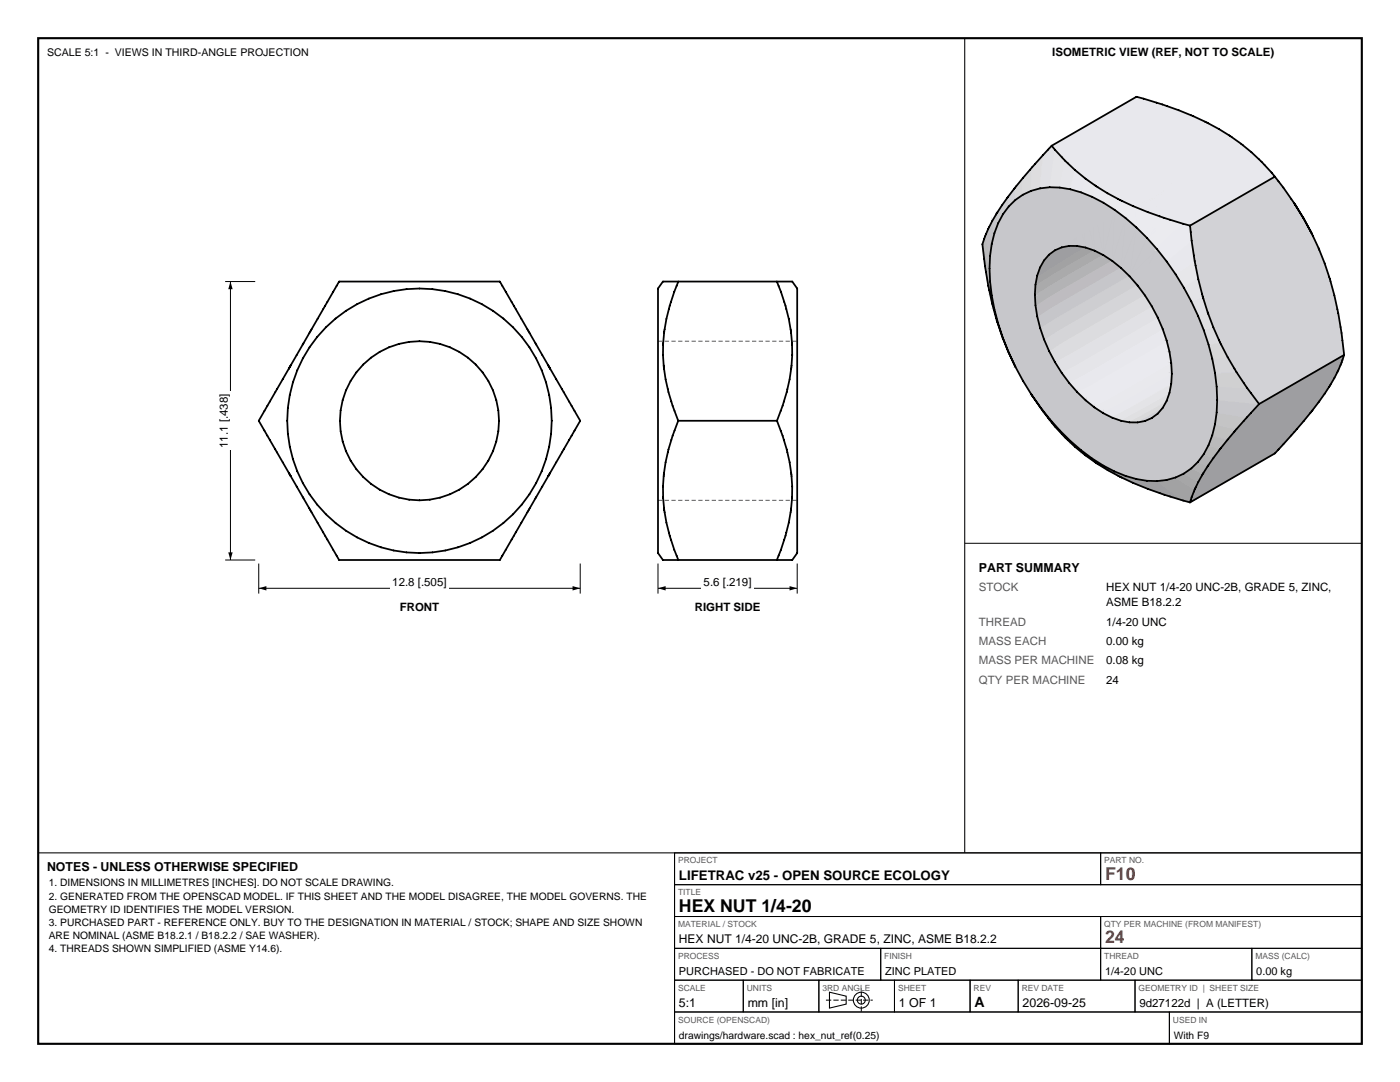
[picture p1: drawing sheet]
<svg xmlns="http://www.w3.org/2000/svg" width="279mm" height="216mm" viewBox="0 0 279 216" stroke-linecap="round" stroke-linejoin="round" font-family="sans-serif">
<path d="M7.6 7.6h264.2v200.7h-264.2z" fill="none" stroke="#000" stroke-width=".42"/>
<g fill="none" stroke="#000" stroke-width=".21">
<path d="M192.5 7.6v162.6M7.6 170.2h264.2M134.6 170.2v38.1M165.5 198l3.4 .8v1.6l-3.4 .8z"/>
<circle cx="171.9" cy="199.6" r="1.59"/>
<circle cx="171.9" cy="199.6" r=".79"/>
</g>
<g fill="none" stroke="#000" stroke-width=".2">
<path d="M51.6 112.4v6M51.6 117.4h64.2M115.8 112.4v6M134.6 170.2h85.1v6.3h-85.1zM134.6 176.5h137.2v6.4h-137.2zM219.7 170.2h52.1v6.3h-52.1zM134.6 182.9h85.1v6.3h-85.1zM134.6 189.2h41.2v6.4h-41.2zM134.6 195.6h13.7v6.3h-13.7zM148.3 195.6h15.1v6.3h-15.1zM163.4 195.6h15.1v6.3h-15.1zM175.8 189.2h43.9v6.4h-43.9z"/>
<path d="M178.5 195.6h15.1v6.3h-15.1zM193.6 195.6h9.6v6.3h-9.6zM203.2 195.6h23.3v6.3h-23.3zM219.7 182.9h52.1v6.3h-52.1zM219.7 189.2h30.1v6.4h-30.1zM226.5 195.6h45.3v6.3h-45.3zM249.8 189.2h22v6.4h-22zM134.6 201.9h98.8v6.4h-98.8zM233.4 201.9h38.4v6.4h-38.4z"/>
</g>
<path d="M164.8 199.6h9.4M171.9 201.9v-4.6" fill="none" stroke="#000" stroke-width=".2" stroke-dasharray="1.1 .4" stroke-linecap="butt"/>
<path d="M61.7 66.4l.5-.7M105.3 65.7l.4 .7M131.3 68.1h27.8M131.3 99.8h27.8M61.7 101.5l.5 .7M105.3 102.2l.4-.7" fill="none" stroke="#595959" stroke-width=".2" stroke-dasharray=".8 .5" stroke-linecap="butt"/>
<g fill="none" stroke="#000" stroke-width=".35">
<path d="M67.7 56.2h32.1l16 27.8-16 27.7h-32.1l-16.1-27.7zM132.3 56.2h25.8l1 1.4v52.8l-1 1.3h-25.8l-1-1.3v-52.8zM135.4 56.2a32.5 32.5 0 0 0-1.2 24.8l1.2 3M155 56.2a33.1 33.1 0 0 1 .1 27.8M135.4 84a33.1 33.1 0 0 0 0 27.7M135.4 84h19.7M155.1 84a33.1 33.1 0 0 1-.1 27.7"/>
<circle cx="83.7" cy="84" r="15.9"/>
<circle cx="83.7" cy="84" r="26.4"/>
</g>
<path d="M51.6 117.4l1.6-.5v.9zM114.3 116.9l1.5 .5-1.5 .4z" fill="#000"/>
<path d="M77.9 114.6h11.7v2.8h-11.7z" fill-rule="evenodd" fill="#fff"/>
<path d="M44.9 56.2h6M46 56.2v55.5M44.9 111.7h6" fill="none" stroke="#000" stroke-width=".2"/>
<path d="M46 56.2l.4 1.5h-.8zM45.6 110.2h.8l-.4 1.5z" fill="#000"/>
<path d="M43.2 78.1h2.8v11.7h-2.8z" fill-rule="evenodd" fill="#fff"/>
<path d="M131.3 112.4v6M131.3 117.4h27.8M159.1 112.4v6" fill="none" stroke="#000" stroke-width=".2"/>
<path d="M131.3 117.4l1.5-.5v.9zM157.6 116.9l1.5 .5-1.5 .4z" fill="#000"/>
<path d="M140 114.6h10.4v2.8h-10.4z" fill-rule="evenodd" fill="#fff"/>
<g fill="#9e9ea1" stroke="#9e9ea1" stroke-width=".2">
<path d="M209.2 83.4l1.3 1.7z"/>
<path d="M207.6 81.2l1.6 2.2z"/>
<path d="M206.6 79.8l1.6 2.3z"/>
<path d="M205.8 78.6l.8 1.2z"/>
<path d="M209.5 83.6l2.4 3-1.4-1.5z"/>
<path d="M211.5 85.9l1 1.4z"/>
<path d="M207.6 81.2l1.9 2.4z"/>
<path d="M205.8 78.6l1.8 2.6z"/>
<path d="M211.5 85.9l1.6 1.9z"/>
<path d="M209.5 83.6l2 2.3 .4 .7z"/>
<path d="M211.5 85.9l3.1 3.3-1.5-1.4z"/>
<path d="M213.6 88l2.7 2.6-1.7-1.4z"/>
<path d="M211.5 85.9l2.1 2.1 1 1.2z"/>
<path d="M215.8 89.8l.8 1.1z"/>
<path d="M213.6 88l2.2 1.8 .5 .8z"/>
<path d="M215.8 89.8l2.7 2.4-1.9-1.3z"/>
<path d="M218 91.5l.8 .9z"/>
<path d="M215.8 89.8l2.2 1.7 .5 .7z"/>
<path d="M218 91.5l1.1 1.1z"/>
<path d="M207 55l24.5-15.5-.6 1.7z"/>
<path d="M218 91.5l2.2 1.4-1.1-.3z"/>
<path d="M219.1 92.6l1.1 .3 .8 .9z"/>
<path d="M237.5 100.2l17.6-10.5-.7 .8z"/>
<path d="M220.2 92.9l3 2-2.2-1.1z"/>
<path d="M237.6 99.8l18.5-11.2-1 1.1z"/>
<path d="M207.6 53.4l24.7-15.2-.8 1.3z"/>
<path d="M220.2 92.9l2.2 1.2 .8 .8z"/>
<path d="M222.4 94.1l1.1 1z"/>
<path d="M222.4 94.1l1.4 1.2-.3-.2z"/>
<path d="M237.8 99.2l19.9-12.3-1.6 1.7z"/>
<path d="M222.4 94.1l2.2 .9-.8 .3z"/>
<path d="M223.8 95.3l.8-.3 1.5 1.4z"/>
<path d="M208.4 52l24.9-15-1 1.2z"/>
<path d="M238.3 98.1l20-11.9-.6 .7z"/>
<path d="M262 81.8l-.5 .6z"/>
<path d="M224.6 95l2 1.6-.5-.2z"/>
<path d="M238.4 97.7l20.4-12-.5 .5z"/>
<path d="M237.6 99.8l17.5-10.1-17.6 10.5z"/>
<path d="M226.8 95.6l2.3 2-2.5-1z"/>
<path d="M224.6 95l2.2 .6-.2 1z"/>
<path d="M209.4 50.8l25.1-14.7-1.2 .9z"/>
<path d="M238.6 97.3l21.6-13.3-1.4 1.7z"/>
<path d="M237.8 99.2l18.3-10.6-18.5 11.2z"/>
<path d="M207.6 53.4l23.9-13.9-24.5 15.5z"/>
<path d="M228.9 95.9l2.5 2.5-2.3-.8z"/>
<path d="M226.8 95.6l2.1 .3 .2 1.7z"/>
<path d="M228.9 95.9l3.5 2.8-1-.3z"/>
<path d="M228.9 95.9l4.6 3.2-1.1-.4z"/>
<path d="M239.2 96.2l22.3-13.8-1.3 1.6z"/>
<path d="M238.3 98.1l19.4-11.2-19.9 12.3z"/>
<path d="M208.4 52l23.9-13.8-24.7 15.2z"/>
<path d="M230.9 96l5.2 3.9-2.6-.8z"/>
<path d="M238.4 97.7l19.9-11.5-20 11.9z"/>
<path d="M228.9 95.9l2 .1 2.6 3.1z"/>
<path d="M239.9 94.9l22.1-13.1-.5 .6z"/>
<path d="M238.6 97.3l20.2-11.6-20.4 12z"/>
<path d="M209.4 50.8l23.9-13.8-24.9 15z"/>
<path d="M240.2 94.4l23-14.1-1.2 1.5z"/>
<path d="M265.5 76.8l-.2 .4z"/>
<path d="M239.2 96.2l21-12.2-21.6 13.3z"/>
<path d="M241 93l22.3-12.9-.1 .2z"/>
<path d="M209.4 50.8l1.1-.9 24-13.8z"/>
<path d="M241.1 92.8l23.3-14.2-1.1 1.5z"/>
<path d="M239.9 94.9l21.6-12.5-22.3 13.8z"/>
<path d="M242.2 91.4l23.1-14.2-.9 1.4z"/>
<path d="M240.2 94.4l21.8-12.6-22.1 13.1z"/>
<path d="M243.3 89.9l22.2-13.1-.2 .4z"/>
<path d="M241 93l22.2-12.7-23 14.1z"/>
<path d="M241.1 92.8l22.2-12.7-22.3 12.9z"/>
<path d="M243.7 89.4l22.6-14-.8 1.4z"/>
<path d="M242.2 91.4l22.2-12.8-23.3 14.2z"/>
<path d="M245 87.7l21.9-13.5-.6 1.2z"/>
<path d="M240.2 94.4l-.3 .5z"/>
<path d="M243.3 89.9l22-12.7-23.1 14.2z"/>
<path d="M246.4 86.1l20.7-12.2-.2 .3z"/>
<path d="M243.7 89.4l21.8-12.6-22.2 13.1z"/>
<path d="M246.8 85.6l20.7-12.8-.4 1.1z"/>
<path d="M245 87.7l21.3-12.3-22.6 14z"/>
<path d="M248.2 84l19.5-11.6-.2 .4z"/>
<path d="M248.8 83.3l19.1-11.5-.2 .6z"/>
<path d="M246.4 86.1l20.5-11.9-21.9 13.5z"/>
<path d="M249.7 82.4l18.6-11.6-.4 1z"/>
<path d="M246.8 85.6l20.3-11.7-20.7 12.2z"/>
<path d="M243.7 89.4l-.4 .5z"/>
<path d="M248.2 84l19.3-11.2-20.7 12.8z"/>
<path d="M248.8 83.3l18.9-10.9-19.5 11.6z"/>
<path d="M249.7 82.4l18.2-10.6-19.1 11.5z"/>
<path d="M251.3 80.6l17-9.8-18.6 11.6z"/>
</g>
<g fill="#e1e1e5" stroke="#e1e1e5" stroke-width=".2">
<path d="M210.5 72.3l24-13.8 1.3 2.1z"/>
<path d="M210.5 72.3l25.3-11.7-23.9 13.8z"/>
</g>
<g fill="#dcdce0" stroke="#dcdce0" stroke-width=".2">
<path d="M210.5 72.3l22.8-16.1 1.2 2.3z"/>
<path d="M209.4 70l23.9-13.8-22.8 16.1z"/>
</g>
<g fill="#e5e5ea" stroke="#e5e5ea" stroke-width=".2">
<path d="M211.9 74.4l23.9-13.8 1.5 2z"/>
<path d="M211.9 74.4l25.4-11.8-23.9 13.8z"/>
<path d="M212.5 32.1l.6 .5-1.6 4.8z"/>
<path d="M213.1 32.6l1.5 1.3-3.1 3.5z"/>
<path d="M214.6 33.9l-1 3.9-2.1-.4z"/>
</g>
<g fill="#d5d5d9" stroke="#d5d5d9" stroke-width=".2">
<path d="M209.4 70l22.9-16.1 1 2.3z"/>
<path d="M208.4 67.7l23.9-13.8-22.9 16.1z"/>
</g>
<g fill="#e8e8ed" stroke="#e8e8ed" stroke-width=".2">
<path d="M213.4 76.4l23.9-13.8 1.6 1.8z"/>
<path d="M213.4 76.4l25.5-12-23.9 13.8z"/>
<path d="M210.5 29.9l16.3-10.6 1.4 .4z"/>
<path d="M211.9 31.4l16.3-11.7 2.6 .8z"/>
<path d="M240.5 24.3l.6 .3z"/>
<path d="M212.5 32.1l18.3-11.6 1.2 .3z"/>
<path d="M213.1 32.6l18.9-11.8 .9 .4z"/>
<path d="M214.6 33.9l18.3-12.7 2.3 .8z"/>
<path d="M209.9 29.1l16.9-9.8-16.3 10.6z"/>
<path d="M216.3 35.4l18.9-13.4 2.5 1z"/>
<path d="M210.5 29.9l17.7-10.2-16.3 11.7z"/>
<path d="M245.2 27l.6 .4z"/>
<path d="M216.6 35.6l21.1-12.6 .5 .2z"/>
<path d="M211.9 31.4l18.9-10.9-18.3 11.6z"/>
<path d="M218.5 37l19.7-13.8 2.3 1.1z"/>
<path d="M212.5 32.1l19.5-11.3-18.9 11.8z"/>
<path d="M219.1 37.4l21.4-13.1 .6 .3z"/>
<path d="M213.1 32.6l19.8-11.4-18.3 12.7z"/>
<path d="M221 38.6l20.1-14 2.2 1.2z"/>
<path d="M221 38.6l22.3-12.8 1.9 1.2z"/>
<path d="M214.6 33.9l20.6-11.9-18.9 13.4z"/>
<path d="M216.3 35.4l21.4-12.4-21.1 12.6z"/>
<path d="M223.2 39.7l22-12.7 .6 .4z"/>
<path d="M216.6 35.6l21.6-12.4-19.7 13.8z"/>
<path d="M223.8 40.1l22-12.7 1.9 1.3z"/>
<path d="M218.5 37l22-12.7-21.4 13.1z"/>
<path d="M226.1 41.1l21.6-12.4 .3 .3z"/>
<path d="M219.1 37.4l22-12.8-20.1 14z"/>
<path d="M226.6 41.3l21.4-12.3 1.8 1.4z"/>
<path d="M229.1 42.3l20.7-11.9 1.4 1.4z"/>
<path d="M221 38.6l24.2-11.6-22 12.7z"/>
<path d="M223.2 39.7l22.6-12.3-22 12.7z"/>
<path d="M231.4 43.2l19.8-11.4 .6 .5z"/>
<path d="M232.4 43.5l19.4-11.2 .6 .6z"/>
<path d="M223.8 40.1l23.9-11.4-21.6 12.4z"/>
<path d="M233.5 43.8l18.9-10.9 1.4 1.5z"/>
<path d="M226.1 41.1l21.9-12.1-21.4 12.3z"/>
<path d="M218.5 37l.6 .4z"/>
<path d="M226.6 41.3l23.2-10.9-20.7 11.9z"/>
<path d="M236.1 44.6l17.7-10.2 .6 .9z"/>
<path d="M229.1 42.3l22.1-10.5-19.8 11.4z"/>
<path d="M231.4 43.2l20.4-10.9-19.4 11.2z"/>
<path d="M223.2 39.7l.6 .4z"/>
<path d="M232.4 43.5l20-10.6-18.9 10.9z"/>
<path d="M233.5 43.8l20.3-9.4-17.7 10.2z"/>
<path d="M236.1 44.6l18.3-9.3-16.9 9.7z"/>
<path d="M232.8 52.2l5.5-1.2-3.7 3.7z"/>
<path d="M232.8 52.2l5-4.2 .5 3z"/>
<path d="M238.3 51l.1 1.1-3.8 2.6z"/>
</g>
<g fill="#ceced2" stroke="#ceced2" stroke-width=".2">
<path d="M208.4 67.7l23.1-16.1 .8 2.3z"/>
<path d="M207.6 65.4l23.9-13.8-23.1 16.1z"/>
<path d="M201 39.5l-.8 3.2-.2-1.7z"/>
<path d="M201 39.5l.3 1.7-1.1 1.5z"/>
<path d="M201.2 39.3l.1 1.9-.3-1.7z"/>
</g>
<g fill="#9e9ea2" stroke="#9e9ea2" stroke-width=".2">
<path d="M202.3 72.6l.3 .6z"/>
<path d="M201.2 70l1.1 2.6z"/>
<path d="M201.3 70.3l1.3 2.9z"/>
</g>
<g fill="#c6c6ca" stroke="#c6c6ca" stroke-width=".2">
<path d="M207.6 65.4l23.3-16.1 .6 2.3z"/>
<path d="M207 63.1l23.9-13.8-23.3 16.1z"/>
</g>
<g fill="#eaeaef" stroke="#eaeaef" stroke-width=".2">
<path d="M215 78.2l23.9-13.8 1.7 1.7z"/>
<path d="M216.7 79.9l23.9-13.8 1.7 1.4z"/>
<path d="M215 78.2l25.6-12.1-23.9 13.8z"/>
<path d="M216.7 79.9l25.6-12.4-23.9 13.8z"/>
<path d="M218.8 37.2l.3 .2-1.1 1.9z"/>
<path d="M219.1 37.4l1.1 3-2.2-1.1z"/>
<path d="M219.1 37.4l1.9 1.2-.8 1.8z"/>
</g>
<g fill="#a1a1a5" stroke="#a1a1a5" stroke-width=".2">
<path d="M201 69.7l.3 .6z"/>
<path d="M200 67l1 2.7z"/>
<path d="M200.2 67.5l1.1 2.8z"/>
</g>
<g fill="#bdbdc1" stroke="#bdbdc1" stroke-width=".2">
<path d="M207 63.1l23.6-16 .3 2.2z"/>
<path d="M206.7 60.9l23.9-13.8-23.6 16z"/>
</g>
<g fill="#a5a5a8" stroke="#a5a5a8" stroke-width=".2">
<path d="M199.1 64.3l1.1 3.2z"/>
<path d="M198.9 63.9l.3 .7z"/>
</g>
<g fill="#a8a8ac" stroke="#a8a8ac" stroke-width=".2">
<path d="M198.8 63.4l.4 1.2z"/>
<path d="M198 60.6l.5 1.1 .3 1.7z"/>
<path d="M198.5 61.7l.7 2.9-.4-1.2z"/>
</g>
<g fill="#e9e9ee" stroke="#e9e9ee" stroke-width=".2">
<path d="M218.4 81.3l23.9-13.8 1.8 1.2z"/>
<path d="M218.4 81.3l25.7-12.6-23.9 13.8z"/>
<path d="M216.6 35.6l1.9 1.4-2.7 1.4z"/>
<path d="M215.8 38.4l2.7-1.4-.5 2.3z"/>
<path d="M218.5 37l.3 .2-.8 2.1z"/>
</g>
<g fill="#b3b3b7" stroke="#b3b3b7" stroke-width=".2">
<path d="M206.7 60.9l23.7-15.9 .2 2.1z"/>
<path d="M206.5 58.8l23.9-13.8-23.7 15.9z"/>
</g>
<g fill="#acacaf" stroke="#acacaf" stroke-width=".2">
<path d="M197.4 57.8l.5 1.1 .1 1.7z"/>
<path d="M197.2 57l.7 1.9-.5-1.1z"/>
<path d="M197.9 58.9l.6 2.8-.5-1.1z"/>
</g>
<g fill="#b0b0b4" stroke="#b0b0b4" stroke-width=".2">
<path d="M196.8 54.3l.8 1.9-.4 .8z"/>
<path d="M196.6 53.1l1 3.1-.8-1.9z"/>
<path d="M197.6 56.2l.3 2.7-.7-1.9z"/>
</g>
<g fill="#b4b4b8" stroke="#b4b4b8" stroke-width=".2">
<path d="M196.4 51.6l1.2 4.6-1-3.1z"/>
<path d="M196.1 48.7l1.4 4.9-1.1-2z"/>
<path d="M196.4 51.6l1.1 2 .1 2.6z"/>
</g>
<g fill="#e7e7ec" stroke="#e7e7ec" stroke-width=".2">
<path d="M220.2 82.5l23.9-13.8 1.8 .8z"/>
<path d="M220.2 82.5l25.7-13-23.9 13.9z"/>
<path d="M214.6 33.9l1.7 1.5-2.7 2.4z"/>
<path d="M213.6 37.8l2.7-2.4-.5 3z"/>
<path d="M216.3 35.4l.3 .2-.8 2.8z"/>
</g>
<g fill="#aaaaad" stroke="#aaaaad" stroke-width=".2">
<path d="M206.5 58.8l24.1-15.8-.2 2z"/>
<path d="M206.7 56.8l23.9-13.8-24.1 15.8z"/>
<path d="M236.3 94.5l3.6 .4-.7 1.3z"/>
<path d="M236.3 94.5l1.5-1 2.1 1.4z"/>
<path d="M237.8 93.5l2.2 1.1-.1 .3z"/>
</g>
<g fill="#c7c7cb" stroke="#c7c7cb" stroke-width=".2">
<path d="M202.6 73.2l7.9-.9-6.4 3.7z"/>
<path d="M204.1 76l6.4-3.7-4.7 6.3z"/>
<path d="M205.8 78.6l6.1-4.2-4.3 6.8z"/>
<path d="M201.3 70.3l8.1-.3-6.8 3.2z"/>
<path d="M200.2 67.5l8.2 .2-7.1 2.6z"/>
<path d="M207.6 81.2l5.8-4.8-3.9 7.2z"/>
<path d="M209.5 83.6l5.5-5.4-3.5 7.7z"/>
<path d="M199.2 64.6l8.4 .8-7.4 2.1z"/>
<path d="M215 78.2l-1.4 9.8-2.1-2.1z"/>
<path d="M198.5 61.7l9.1 3.7-8.4-.8z"/>
<path d="M216.7 79.9l-.9 9.9-2.2-1.8z"/>
<path d="M197.9 58.9l9.1 4.2-8.5-1.4z"/>
<path d="M210.5 72.3l1.4 2.1-6.1 4.2z"/>
<path d="M202.6 73.2l6.8-3.2 1.1 2.3z"/>
<path d="M201.3 70.3l7.1-2.6 1 2.3z"/>
<path d="M211.9 74.4l1.5 2-5.8 4.8z"/>
<path d="M200.2 67.5l7.4-2.1 .8 2.3z"/>
<path d="M213.4 76.4l1.6 1.8-5.5 5.4z"/>
<path d="M218.4 81.3l-.4 10.2-2.2-1.7z"/>
<path d="M197.6 56.2l9.1 4.7-8.8-2z"/>
<path d="M215 78.2l1.7 1.7-3.1 8.1z"/>
<path d="M198.5 61.7l8.5 1.4 .6 2.3z"/>
<path d="M220.2 82.5v10.4l-2.2-1.4z"/>
<path d="M197.5 53.6l9 5.2-8.9-2.6z"/>
<path d="M216.7 79.9l1.7 1.4-2.6 8.5z"/>
<path d="M197.9 58.9l8.8 2 .3 2.2z"/>
<path d="M197.6 51.1l8.9 7.7-9-5.2z"/>
<path d="M220.2 82.5l2.2 11.6-2.2-1.2z"/>
<path d="M197.6 56.2l8.9 2.6 .2 2.1z"/>
<path d="M218.4 81.3l1.8 1.2-2.2 9z"/>
<path d="M222 83.4l2.6 11.6-2.2-.9z"/>
<path d="M197.9 48.7l8.8 8.1-9.1-5.7z"/>
<path d="M220.2 82.5l1.8 .9 .4 10.7z"/>
<path d="M197.6 51.1l9.1 5.7-.2 2z"/>
<path d="M223.7 84l3.1 11.6-2.2-.6z"/>
<path d="M198.5 46.5l8.5 8.5-9.1-6.3z"/>
<path d="M197.9 48.7l9.1 6.3-.3 1.8z"/>
<path d="M222 83.4l1.7 .6 .9 11z"/>
<path d="M225.4 84.3l3.5 11.6-2.1-.3z"/>
<path d="M199.2 44.5l8.4 8.9-9.1-6.9z"/>
<path d="M198.5 46.5l9.1 6.9-.6 1.6z"/>
<path d="M223.7 84l1.7 .3 1.4 11.3z"/>
<path d="M200.2 42.7l7.4 10.7-8.4-8.9z"/>
<path d="M225.4 84.3l5.5 11.7-2-.1z"/>
<path d="M200.2 42.7l8.2 9.3-.8 1.4z"/>
<path d="M225.4 84.3h1.6l3.9 11.7z"/>
<path d="M227 84.3l5.8 11.5-1.9 .2z"/>
<path d="M201.3 41.2l7.1 10.8-8.2-9.3z"/>
<path d="M227 84.3l1.5-.3 4.3 11.8z"/>
<path d="M201.3 41.2l8.1 9.6-1 1.2z"/>
<path d="M228.5 84l6.1 11.3-1.8 .5z"/>
<path d="M201.3 41.2l1.3-1.3 6.8 10.9z"/>
<path d="M228.5 84l1.4-.6 4.7 11.9z"/>
<path d="M202.6 39.9l7.9 10-1.1 .9z"/>
<path d="M202.6 39.9l1.5-1 6.4 11z"/>
<path d="M229.9 83.4l6.4 11.1-1.7 .8z"/>
<path d="M229.9 83.4l7.9 10.1-1.5 1z"/>
<path d="M204.1 38.9l1.7-.8 4.7 11.8z"/>
<path d="M205.8 38.1l6.1 11.3-1.4 .5z"/>
<path d="M229.9 83.4l1.1-.9 6.8 11z"/>
<path d="M231 82.5l8.1 9.7-1.3 1.3z"/>
<path d="M205.8 38.1l1.8-.5 4.3 11.8z"/>
<path d="M207.6 37.6l5.8 11.5-1.5 .3z"/>
<path d="M232 81.4l7.1 10.8-8.1-9.7z"/>
<path d="M232 81.4l8.2 9.2-1.1 1.6z"/>
<path d="M207.6 37.6l1.9-.2 3.9 11.7z"/>
<path d="M209.5 37.4l5.5 11.7h-1.6z"/>
<path d="M232.8 80l7.4 10.6-8.2-9.2z"/>
<path d="M232.8 80l8.4 8.8-1 1.8z"/>
<path d="M209.5 37.4h2l3.5 11.7z"/>
<path d="M213.6 37.8l3.1 11.6-1.7-.3z"/>
<path d="M233.4 78.4l8.5 8.4-9.1-6.8z"/>
<path d="M211.5 37.4l2.1 .4 1.4 11.3z"/>
<path d="M232.8 80l9.1 6.8-.7 2z"/>
<path d="M233.7 76.6l8.8 8.1-9.1-6.3z"/>
<path d="M215.8 38.4l2.6 11.6-1.7-.6z"/>
<path d="M233.4 78.4l9.1 6.3-.6 2.1z"/>
<path d="M213.6 37.8l2.2 .6 .9 11z"/>
<path d="M218 39.3l2.2 11.6-1.8-.9z"/>
<path d="M233.9 74.6l8.9 7.7-9.1-5.7z"/>
<path d="M233.7 76.6l9.1 5.7-.3 2.4z"/>
<path d="M215.8 38.4l2.2 .9 .4 10.7z"/>
<path d="M222.4 41.9l-.4 10.2-1.8-1.2z"/>
<path d="M233.7 72.4l9.1 4.8-8.9-2.6z"/>
<path d="M218 39.3l2.2 1.1v10.5z"/>
<path d="M233.9 74.6l9 5.2-.1 2.5z"/>
<path d="M224.6 43.5l-.9 10-1.7-1.4z"/>
<path d="M233.4 70.2l9.1 4.2-8.8-2z"/>
<path d="M220.2 40.4l2.2 1.5-2.2 9z"/>
<path d="M233.9 74.6l8.9 2.6 .1 2.6z"/>
<path d="M232.8 67.9l9.1 3.7-8.5-1.4z"/>
<path d="M226.8 45.4l-1.4 9.7-1.7-1.6z"/>
<path d="M242.8 82.3l6.9 .1-.9 .9z"/>
<path d="M242.9 79.8l6.8 2.6-6.9-.1z"/>
<path d="M222.4 41.9l2.2 1.6-2.6 8.6z"/>
<path d="M233.7 72.4l8.8 2 .3 2.8z"/>
<path d="M232 65.6l8.2 .3-7.4 2z"/>
<path d="M225.4 55.1l5.5-5.4-3.9 7.3z"/>
<path d="M242.9 79.8l8.4 .8-1.6 1.8z"/>
<path d="M227 57l5.8-4.8-4.3 6.8z"/>
<path d="M231 63.3l8.1-.3-7.1 2.6z"/>
<path d="M229.9 61.1l7.9-.9-6.8 3.1z"/>
<path d="M228.5 59l6.1-4.3-4.7 6.4z"/>
<path d="M224.6 43.5l2.2 1.9-3.1 8.1z"/>
<path d="M233.4 70.2l8.5 1.4 .6 2.8z"/>
<path d="M232.8 67.9l8.4 .9 .7 2.8z"/>
<path d="M226.8 45.4l2.1 2.1-3.5 7.6z"/>
<path d="M232.8 67.9l7.4-2 1 2.9z"/>
<path d="M228.9 47.5l2 2.2-5.5 5.4z"/>
<path d="M232 65.6l7.1-2.6 1.1 2.9z"/>
<path d="M230.9 49.7l1.9 2.5-5.8 4.8z"/>
<path d="M232.8 52.2l1.8 2.5-6.1 4.3z"/>
<path d="M231 63.3l6.8-3.1 1.3 2.8z"/>
<path d="M229.9 61.1l6.4-3.7 1.5 2.8z"/>
<path d="M234.6 54.7l1.7 2.7-6.4 3.7z"/>
</g>
<g fill="#b8b8bc" stroke="#b8b8bc" stroke-width=".2">
<path d="M196.4 47.7l1.1 5.9-1.4-4.9z"/>
<path d="M196.6 47.2l1 3.9-1.2-3.4z"/>
<path d="M196.4 47.7l1.2 3.4-.1 2.5z"/>
</g>
<g fill="#a0a0a3" stroke="#a0a0a3" stroke-width=".2">
<path d="M206.7 56.8l24.2-15.6-.3 1.8z"/>
<path d="M207 55l23.9-13.8-24.2 15.6z"/>
<path d="M236.1 99.9l1.5-.1-.1 .4z"/>
<path d="M230.9 96l6.7 3.8-1.5 .1z"/>
<path d="M232.8 95.8l5 3.4-.2 .6z"/>
<path d="M230.9 96l1.9-.2 4.8 4z"/>
</g>
<g fill="#e4e4e8" stroke="#e4e4e8" stroke-width=".2">
<path d="M222 83.4l23.9-13.9 1.7 .7z"/>
<path d="M222 83.4l25.6-13.2-23.9 13.8z"/>
<path d="M236.3 57.4l3.6 1.2-2.1 1.6z"/>
<path d="M237.8 60.2l2.1-1.6 .1 .5z"/>
<path d="M236.3 57.4l2.9-1.7 .7 2.9z"/>
</g>
<g fill="#dfdfe4" stroke="#dfdfe4" stroke-width=".2">
<path d="M223.7 84l23.9-13.8 1.7 .3z"/>
<path d="M223.7 84l25.6-13.5-23.9 13.8z"/>
</g>
<g fill="#bdbdc0" stroke="#bdbdc0" stroke-width=".2">
<path d="M196.8 46.7l.8 4.4-1-3.9z"/>
<path d="M197.2 45.7l.4 5.4-.8-4.4z"/>
<path d="M197.2 45.7l.7 3-.3 2.4z"/>
</g>
<g fill="#dadade" stroke="#dadade" stroke-width=".2">
<path d="M225.4 84.3l23.9-13.8h1.6z"/>
<path d="M225.4 84.3l25.5-13.8-23.9 13.8z"/>
</g>
<g fill="#d3d3d7" stroke="#d3d3d7" stroke-width=".2">
<path d="M227 84.3l23.9-13.8 1.5-.3z"/>
<path d="M227 84.3l25.4-14.1-23.9 13.8z"/>
</g>
<g fill="#c1c1c5" stroke="#c1c1c5" stroke-width=".2">
<path d="M197.4 45.3l.5 3.4-.7-3z"/>
<path d="M198 44.1l-.1 4.6-.5-3.4z"/>
<path d="M198 44.1l.5 2.4-.6 2.2z"/>
</g>
<g fill="#cbcbcf" stroke="#cbcbcf" stroke-width=".2">
<path d="M228.5 84l23.9-13.8 1.4-.6z"/>
<path d="M228.5 84l25.3-14.4-23.9 13.8z"/>
</g>
<g fill="#c5c5c9" stroke="#c5c5c9" stroke-width=".2">
<path d="M198.8 42.8l-.3 3.7-.5-2.4z"/>
<path d="M198.8 42.8l.4 1.7-.7 2z"/>
<path d="M198.9 42.6l.3 1.9-.4-1.7z"/>
</g>
<g fill="#cacace" stroke="#cacace" stroke-width=".2">
<path d="M199.1 42.4l.1 2.1-.3-1.9z"/>
<path d="M199.1 42.4l1.1 .3-1 1.8z"/>
<path d="M200 41l.2 1.7-1.1-.3z"/>
</g>
<g fill="#a3a3a6" stroke="#a3a3a6" stroke-width=".2">
<path d="M232.8 95.8l5.5 2.3-.5 1.1z"/>
<path d="M232.8 95.8l1.8-.5 3.7 2.8z"/>
<path d="M234.6 95.3l3.8 2.4-.1 .4z"/>
<path d="M258.5 40.9l1.7 2.7z"/>
<path d="M258.3 40.6l.5 .7z"/>
</g>
<g fill="#d2d2d6" stroke="#d2d2d6" stroke-width=".2">
<path d="M202.3 37.7l-1 3.5-.1-1.9z"/>
<path d="M202.3 37.7l.3 2.2-1.3 1.3z"/>
<path d="M202.5 37.5l.1 2.4-.3-2.2z"/>
<path d="M265.3 55.2l.2 .9z"/>
<path d="M261.5 46.1l.5 .9z"/>
<path d="M251.3 80.6l16.6-12.7 .4 2.9z"/>
<path d="M249.7 78.5l18-12.1 .2 1.5z"/>
<path d="M248.8 77.3l18.7-12 .2 1.1z"/>
<path d="M248.2 76.4l18.9-13.9 .4 2.8z"/>
<path d="M246.8 74.3l20.1-12.6 .2 .8z"/>
<path d="M246.4 73.6l19.9-14.6 .6 2.7z"/>
<path d="M245 71.3l20.5-15.2 .8 2.9z"/>
<path d="M243.7 68.7l21.6-13.5 .2 .9z"/>
<path d="M243.3 67.9l21.1-15.4 .9 2.7z"/>
<path d="M242.2 65.3l21.1-15.4 1.1 2.6z"/>
<path d="M241.1 62.7l22.1-13.2 .1 .4z"/>
<path d="M241 62.3l21-15.3 1.2 2.5z"/>
<path d="M240.2 59.6l21.3-13.5 .5 .9z"/>
<path d="M249.7 78.5l18.2-10.6-16.6 12.7z"/>
<path d="M239.9 58.6l20.3-15 1.3 2.5z"/>
<path d="M248.8 77.3l18.9-10.9-18 12.1z"/>
<path d="M239.2 55.7l19.6-14.4 1.4 2.3z"/>
<path d="M248.2 76.4l19.3-11.1-18.7 12z"/>
<path d="M238.6 53l19.7-12.4 .5 .7z"/>
<path d="M246.8 74.3l20.3-11.8-18.9 13.9z"/>
<path d="M238.4 52.1l19.3-12.4 .6 .9z"/>
<path d="M246.4 73.6l20.5-11.9-20.1 12.6z"/>
<path d="M238.3 51l17.8-13.6 1.6 2.3z"/>
<path d="M245 71.3l21.3-12.3-19.9 14.6z"/>
<path d="M237.8 48l17.3-11.8 1 1.2z"/>
<path d="M243.7 68.7l21.8-12.6-20.5 15.2z"/>
<path d="M237.6 46.3l16.8-11 .7 .9z"/>
<path d="M243.3 67.9l22-12.7-21.6 13.5z"/>
<path d="M242.2 65.3l22.2-12.8-21.1 15.4z"/>
<path d="M241.1 62.7l22.2-12.8-21.1 15.4z"/>
<path d="M241 62.3l22.2-12.8-22.1 13.2z"/>
<path d="M240.2 59.6l21.8-12.6-21 15.3z"/>
<path d="M239.9 58.6l21.6-12.5-21.3 13.5z"/>
<path d="M239.2 55.7l21-12.1-20.3 15z"/>
<path d="M238.6 53l20.2-11.7-19.6 14.4z"/>
<path d="M238.4 52.1l19.9-11.5-19.7 12.4z"/>
<path d="M238.3 51l19.4-11.3-19.3 12.4z"/>
<path d="M237.8 48l18.3-10.6-17.8 13.6z"/>
<path d="M237.6 46.3l17.5-10.1-17.3 11.8z"/>
<path d="M237.5 45l16.9-9.7-16.8 11z"/>
<path d="M243.3 67.9l.4 .8z"/>
<path d="M239.9 58.6l.3 1z"/>
</g>
<g fill="#a6a6aa" stroke="#a6a6aa" stroke-width=".2">
<path d="M234.6 95.3l4 2-.2 .4z"/>
<path d="M234.6 95.3l4.6 .9-.6 1.1z"/>
<path d="M234.6 95.3l1.7-.8 2.9 1.7z"/>
</g>
<g fill="#d6d6da" stroke="#d6d6da" stroke-width=".2">
<path d="M202.8 37.2l-.2 2.7-.1-2.4z"/>
<path d="M202.8 37.2l1.3 1.7-1.5 1z"/>
<path d="M204.1 35.5v3.4l-1.3-1.7z"/>
</g>
<g fill="#d9d9de" stroke="#d9d9de" stroke-width=".2">
<path d="M204.1 35.5l1.7 2.6-1.7 .8z"/>
<path d="M205.5 33.9l.3 4.2-1.7-2.6z"/>
<path d="M206 33.4l-.2 4.7-.3-4.2z"/>
</g>
<g fill="#dddde1" stroke="#dddde1" stroke-width=".2">
<path d="M206.6 32.7l-.8 5.4 .2-4.7z"/>
<path d="M206.6 32.7l1 4.9-1.8 .5z"/>
<path d="M208.2 30.9l-.6 6.7-1-4.9z"/>
</g>
<g fill="#aeaeb1" stroke="#aeaeb1" stroke-width=".2">
<path d="M237.8 93.5l2.4 .9-.2 .2z"/>
<path d="M237.8 93.5l1.3-1.3 1.1 2.2z"/>
<path d="M239.1 92.2l1.9 .8-.8 1.4z"/>
</g>
<g fill="#e0e0e4" stroke="#e0e0e4" stroke-width=".2">
<path d="M209.2 29.9l-1.6 7.7 .6-6.7z"/>
<path d="M209.9 29.1l.6 .8h-1.3z"/>
<path d="M209.2 29.9l.3 7.5-1.9 .2z"/>
<path d="M209.2 29.9h1.3l-1 7.5z"/>
</g>
<g fill="#b2b2b5" stroke="#b2b2b5" stroke-width=".2">
<path d="M239.1 92.2l2 .6-.1 .2z"/>
<path d="M240.2 90.6l.9 2.2-2-.6z"/>
<path d="M240.2 90.6l2 .8-1.1 1.4z"/>
</g>
<g fill="#a0a0a4" stroke="#a0a0a4" stroke-width=".2">
<path d="M260.2 43.6l1.5 2.8z"/>
<path d="M261.5 46.1l.3 .5z"/>
<path d="M260.2 43.6l1.3 2.5z"/>
</g>
<g fill="#e3e3e7" stroke="#e3e3e7" stroke-width=".2">
<path d="M210.5 29.9l1.4 1.5-2.4 6z"/>
<path d="M211.9 31.4l-.4 6h-2z"/>
<path d="M211.9 31.4l.6 .7-1 5.3z"/>
</g>
<g fill="#b6b6ba" stroke="#b6b6ba" stroke-width=".2">
<path d="M240.2 90.6l3.1-.7-1.1 1.5z"/>
<path d="M241.2 88.8l2.1 1.1-3.1 .7z"/>
<path d="M241.2 88.8l2.3 .8-.2 .3z"/>
</g>
<g fill="#bababe" stroke="#bababe" stroke-width=".2">
<path d="M241.2 88.8l2.5 .6-.2 .2z"/>
<path d="M241.9 86.8l1.8 2.6-2.5-.6z"/>
<path d="M241.9 86.8l3.1 .9-1.3 1.7z"/>
</g>
<g fill="#bfbfc2" stroke="#bfbfc2" stroke-width=".2">
<path d="M242.5 84.7l2.5 3-3.1-.9z"/>
<path d="M242.5 84.7l3.9 1.4-1.4 1.6z"/>
<path d="M242.5 84.7l4.3 .9-.4 .5z"/>
</g>
<g fill="#c3c3c7" stroke="#c3c3c7" stroke-width=".2">
<path d="M242.8 82.3l4 3.3-4.3-.9z"/>
<path d="M242.8 82.3l5.4 1.7-1.4 1.6z"/>
<path d="M242.8 82.3l6 1-.6 .7z"/>
</g>
<g fill="#ebebf0" stroke="#ebebf0" stroke-width=".2">
<path d="M221 38.6l2.2 1.1-3 .7z"/>
<path d="M220.2 40.4l3-.7-.8 2.2z"/>
<path d="M223.2 39.7l.3 .2-1.1 2z"/>
<path d="M228.9 47.5l4.6-3.7-2.6 5.9z"/>
<path d="M232.4 43.5l1.1 .3-4.6 3.7z"/>
<path d="M233.5 43.8l2.6 .8-5.2 5.1z"/>
</g>
<g fill="#cbcbd0" stroke="#cbcbd0" stroke-width=".2">
<path d="M242.9 79.8l6.8-1.3 1.6 2.1z"/>
<path d="M242.8 77.2l6.9 1.3-6.8 1.3z"/>
<path d="M242.8 77.2l6 .1 .9 1.2z"/>
</g>
<g fill="#ececf1" stroke="#ececf1" stroke-width=".2">
<path d="M223.5 39.9l.3 .2-1.4 1.8z"/>
<path d="M223.8 40.1l.8 3.4-2.2-1.6z"/>
<path d="M223.8 40.1l2.3 1-1.5 2.4z"/>
<path d="M226.1 41.1l.5 .2-2 2.2z"/>
<path d="M226.6 41.3l.2 4.1-2.2-1.9z"/>
<path d="M226.6 41.3l2.5 1-2.3 3.1z"/>
</g>
<g fill="#d0d0d4" stroke="#d0d0d4" stroke-width=".2">
<path d="M242.8 77.2l5.4-.8 .6 .9z"/>
<path d="M242.8 77.2l4-2.9 1.4 2.1z"/>
<path d="M242.5 74.4l4.3-.1-4 2.9z"/>
</g>
<g fill="#d4d4d8" stroke="#d4d4d8" stroke-width=".2">
<path d="M242.5 74.4l3.9-.8 .4 .7z"/>
<path d="M245 71.3l1.4 2.3-3.9 .8z"/>
<path d="M241.9 71.6l3.1-.3-2.5 3.1z"/>
</g>
<g fill="#ececf0" stroke="#ececf0" stroke-width=".2">
<path d="M229.1 42.3l-.2 5.2-2.1-2.1z"/>
<path d="M229.1 42.3l2.3 .9-2.5 4.3z"/>
<path d="M231.4 43.2l1 .3-3.5 4z"/>
</g>
<g fill="#d7d7dc" stroke="#d7d7dc" stroke-width=".2">
<path d="M243.7 68.7l1.3 2.6-3.1 .3z"/>
<path d="M241.2 68.8l2.5-.1-1.8 2.9z"/>
<path d="M241.2 68.8l2.3-.5 .2 .4z"/>
</g>
<g fill="#dbdbdf" stroke="#dbdbdf" stroke-width=".2">
<path d="M241.2 68.8l2.1-.9 .2 .4z"/>
<path d="M240.2 65.9l3.1 2-2.1 .9z"/>
<path d="M240.2 65.9l2-.6 1.1 2.6z"/>
</g>
<g fill="#dedee3" stroke="#dedee3" stroke-width=".2">
<path d="M239.1 63l2-.3-.9 3.2z"/>
<path d="M241.1 62.7l1.1 2.6-2 .6z"/>
<path d="M239.1 63l1.9-.7 .1 .4z"/>
</g>
<g fill="#e1e1e6" stroke="#e1e1e6" stroke-width=".2">
<path d="M237.8 60.2l2.4-.6-1.1 3.4z"/>
<path d="M240.2 59.6l.8 2.7-1.9 .7z"/>
<path d="M237.8 60.2l2.2-1.1 .2 .5z"/>
</g>
<g fill="#eaeaee" stroke="#eaeaee" stroke-width=".2">
<path d="M230.9 49.7l6.7-3.4-4.8 5.9z"/>
<path d="M230.9 49.7l5.2-5.1 1.5 1.7z"/>
<path d="M237.6 46.3l.2 1.7-5 4.2z"/>
<path d="M236.1 44.6l1.4 .4 .1 1.3z"/>
</g>
<g fill="#e6e6eb" stroke="#e6e6eb" stroke-width=".2">
<path d="M234.6 54.7l4.6 1-2.9 1.7z"/>
<path d="M234.6 54.7l4-1.7 .6 2.7z"/>
<path d="M234.6 54.7l3.8-2.6 .2 .9z"/>
</g>
<g fill="none" stroke="#000" stroke-width=".35">
<path d="M209.9 29.1a80.8 80.8 0 0 0-11.9 15l-1.4 3.1-.5 1.5a67 67 0 0 0 6.5 24.5M209.9 29.1a43 43 0 0 0 19.2 13.2l3.3 1.2 5.1 1.5M209.9 29.1l16.9-9.8a59.4 59.4 0 0 1 20.9 9.4 38.9 38.9 0 0 1 6.7 6.6M254.4 35.3l-16.9 9.7M254.4 35.3l3.9 5.3M209.4 50.8a7.3 7.3 0 0 1 7.3-1.4 21.4 21.4 0 0 1 10.3 7.6 29.9 29.9 0 0 1 6.9 17.6 11 11 0 0 1-2.9 7.9 7.3 7.3 0 0 1-7.3 1.5 21.4 21.4 0 0 1-10.3-7.6 29.9 29.9 0 0 1-6.9-17.6 11 11 0 0 1 2.9-8zM237.5 45a63.2 63.2 0 0 0 11.3 32.3l2.5 3.3M258.3 40.6l.2 .3M258.3 40.6l1.9 3 1.6 3M261.7 46.4l.1 .2M261.8 46.6a65.1 65.1 0 0 1 6.5 24.2M200.2 67.5a37.2 37.2 0 0 1-2.3-18.8 13.8 13.8 0 0 1 6.2-9.8 13.8 13.8 0 0 1 11.7-.5 38.5 38.5 0 0 1 17 13.8 51.1 51.1 0 0 1 10 25 22 22 0 0 1-2.6 13.4 11.8 11.8 0 0 1-13.4 5 30 30 0 0 1-13.2-7.6 50.7 50.7 0 0 1-7.8-9.4"/>
<path d="M201.2 70l1.4 3.2M202.6 73.2l3.2 5.4M205.8 78.6a43.4 43.4 0 0 0 23.3 19l3.3 1.1 5.1 1.5M268.3 70.8a32.8 32.8 0 0 1-6.5 11.3l-3.5 4.1-3.9 4.3-16.9 9.7M268.3 70.8l-17 9.8M251.3 80.6a76.5 76.5 0 0 0-12.1 15.6l-.8 1.5-.9 2.5"/>
</g>
<path d="M192.5 108.4h79.3" fill="none" stroke="#000" stroke-width=".2"/>
<g font-size="3.5" fill="#bf1a1a">
<text x="220.5" y="175.5">F10</text>
<text x="220.5" y="188.2">24</text>
</g>
<text font-size="3.5" x="135.5" y="181.9">HEX NUT 1/4-20</text>
<text font-size="2.8" x="194.5" y="200.9">A</text>
<text font-size="2.6" x="135.5" y="175.5">LIFETRAC v25 - OPEN SOURCE ECOLOGY</text>
<g font-size="2.5">
<text x="195.4" y="114.1">PART SUMMARY</text>
<text x="9.4" y="173.7">NOTES - UNLESS OTHERWISE SPECIFIED</text>
<text x="135.5" y="200.9">5:1</text>
<text x="149.2" y="200.9">mm [in]</text>
<text x="179.4" y="200.9">1 OF 1</text>
<text x="204.1" y="200.9">2026-09-25</text>
</g>
<text font-size="2.4" x="135.5" y="188.2">HEX NUT 1/4-20 UNC-2B, GRADE 5, ZINC, ASME B18.2.2</text>
<g font-size="2.3">
<text x="210" y="11.1">ISOMETRIC VIEW (REF, NOT TO SCALE)</text>
<text x="45.5" y="89.4" transform="rotate(-90 45.5 89.4)">11.1 [.438]</text>
<text x="78.3" y="116.9">12.8 [.505]</text>
<text x="140.4" y="116.9">5.6 [.219]</text>
<text x="220.8" y="117.9">HEX NUT 1/4-20 UNC-2B, GRADE 5, ZINC,</text>
<text x="79.8" y="122">FRONT</text>
<text x="138.6" y="122">RIGHT SIDE</text>
<text x="220.8" y="120.9">ASME B18.2.2</text>
<text x="220.8" y="124.8">1/4-20 UNC</text>
<text x="220.8" y="128.7">0.00 kg</text>
<text x="220.8" y="132.6">0.08 kg</text>
<text x="220.8" y="136.5">24</text>
<text x="227.4" y="200.9">9d27122d | A (LETTER)</text>
</g>
<g font-size="2.3" fill="#595959">
<text x="195.4" y="117.9">STOCK</text>
<text x="195.4" y="124.8">THREAD</text>
<text x="195.4" y="128.7">MASS EACH</text>
<text x="195.4" y="132.6">MASS PER MACHINE</text>
<text x="195.4" y="136.5">QTY PER MACHINE</text>
</g>
<g font-size="2.2">
<text x="135.5" y="194.6">PURCHASED - DO NOT FABRICATE</text>
<text x="176.6" y="194.6">ZINC PLATED</text>
<text x="220.5" y="194.6">1/4-20 UNC</text>
<text x="250.7" y="194.6">0.00 kg</text>
</g>
<text font-size="2.1" x="9.4" y="11.1">SCALE 5:1 - VIEWS IN THIRD-ANGLE PROJECTION</text>
<g font-size="2">
<text x="9.7" y="176.9">1. DIMENSIONS IN MILLIMETRES [INCHES]. DO NOT SCALE DRAWING.</text>
<text x="9.7" y="179.5">2. GENERATED FROM THE OPENSCAD MODEL. IF THIS SHEET AND THE MODEL DISAGREE, THE MODEL GOVERNS. THE</text>
<text x="9.7" y="182.1">GEOMETRY ID IDENTIFIES THE MODEL VERSION.</text>
<text x="9.7" y="184.7">3. PURCHASED PART - REFERENCE ONLY. BUY TO THE DESIGNATION IN MATERIAL / STOCK; SHAPE AND SIZE SHOWN</text>
<text x="9.7" y="187.3">ARE NOMINAL (ASME B18.2.1 / B18.2.2 / SAE WASHER).</text>
<text x="9.7" y="189.9">4. THREADS SHOWN SIMPLIFIED (ASME Y14.6).</text>
<text x="135.5" y="207.3">drawings/hardware.scad : hex_nut_ref(0.25)</text>
<text x="234.3" y="207.3">With F9</text>
</g>
<g font-size="1.7" fill="#595959">
<text x="135.3" y="172.3">PROJECT</text>
<text x="220.4" y="172.3">PART NO.</text>
<text x="135.3" y="178.6">TITLE</text>
<text x="135.3" y="185">MATERIAL / STOCK</text>
<text x="220.4" y="185">QTY PER MACHINE (FROM MANIFEST)</text>
<text x="135.3" y="191.3">PROCESS</text>
<text x="176.5" y="191.3">FINISH</text>
<text x="220.4" y="191.3">THREAD</text>
<text x="250.5" y="191.3">MASS (CALC)</text>
<text x="135.3" y="197.7">SCALE</text>
<text x="149" y="197.7">UNITS</text>
<text x="164.1" y="197.7">3RD ANGLE</text>
<text x="179.2" y="197.7">SHEET</text>
<text x="194.3" y="197.7">REV</text>
<text x="203.9" y="197.7">REV DATE</text>
<text x="227.2" y="197.7">GEOMETRY ID | SHEET SIZE</text>
<text x="135.3" y="204">SOURCE (OPENSCAD)</text>
<text x="234.1" y="204">USED IN</text>
</g>
</svg>
